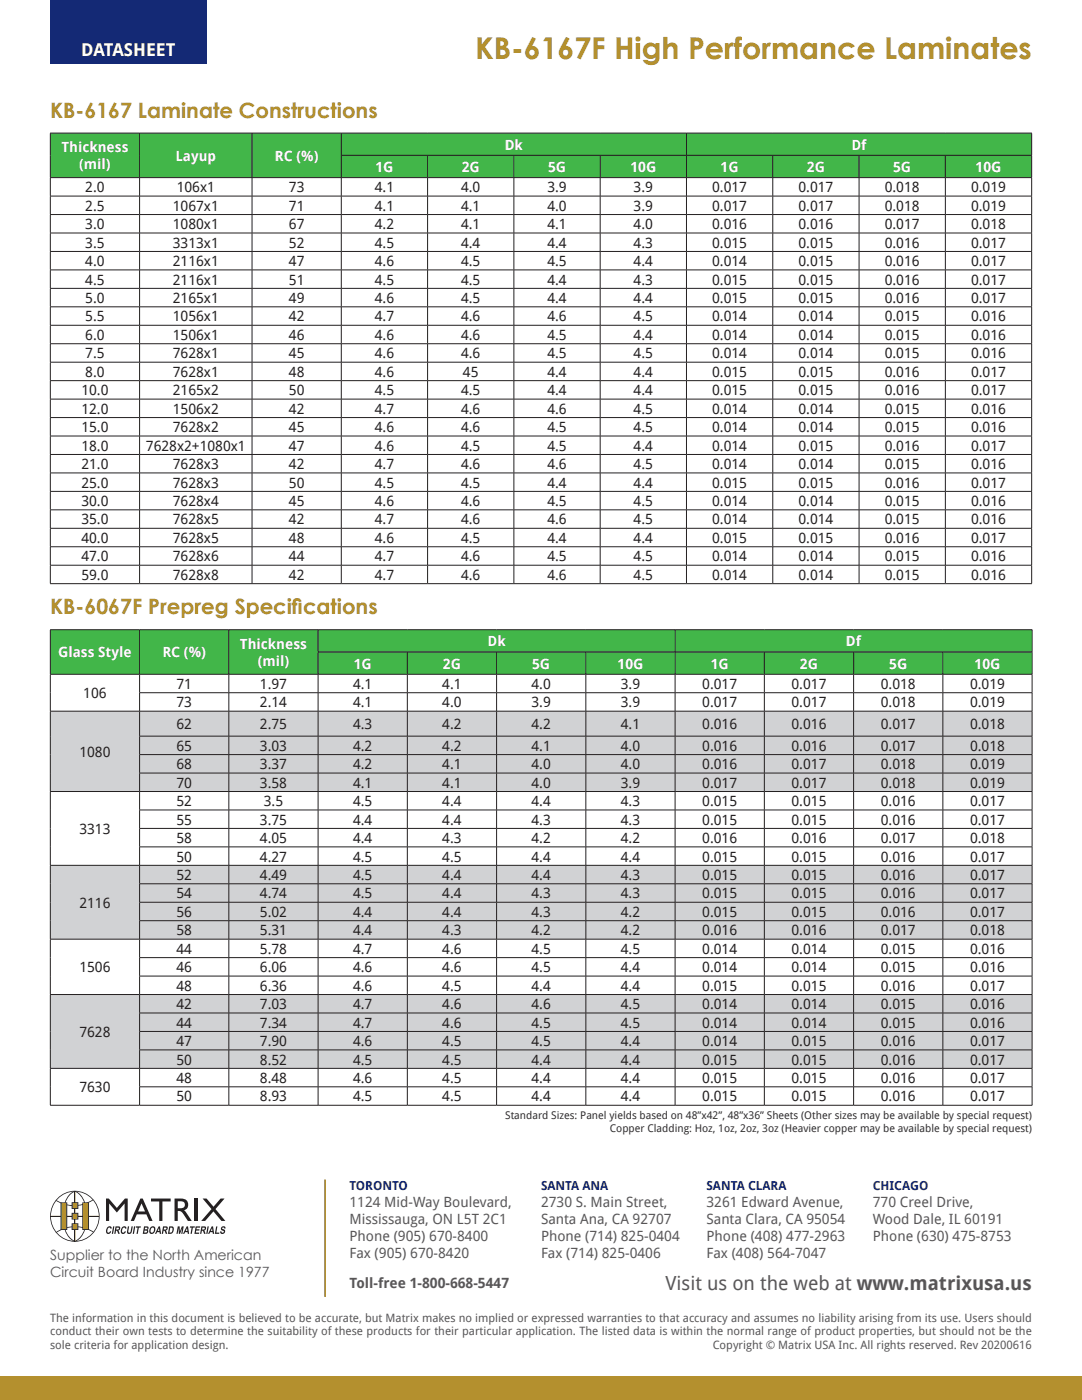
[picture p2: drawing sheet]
<svg xmlns="http://www.w3.org/2000/svg" width="216mm" height="279mm" viewBox="0 0 216 279" stroke-linecap="round" stroke-linejoin="round" font-family="sans-serif">
<path d="M11.9 239a4.8 4.8 0 0 0 .2 7.6 4.8 4.8 0 0 0 7.3-2.2 4.8 4.8 0 0 0-1.6-5.6 4.8 4.8 0 0 0-5.9 .2zM11.8 238.8a5 5 0 0 1 7.5 1.5 5 5 0 0 1-2.6 7.2 5.1 5.1 0 0 1-6.1-2.3 5.1 5.1 0 0 1 1.2-6.4z" fill="#231f20"/>
<path d="M14.9 237.7v10M10.1 242.7h9.7" fill="none" stroke="#b18d2f" stroke-width=".2"/>
<path d="M14.9 237.7v10M10.1 242.7h9.7" fill="none" stroke="#231f20" stroke-width=".2"/>
<g fill="#231f20">
<path d="M11.2 239.5a6.7 6.7 0 0 0 7.4-.1v.1a6.8 6.8 0 0 1-7.5 .1z"/>
<path d="M11.1 245.9a6.9 6.9 0 0 1 7.6-.1l-.1 .1a6.7 6.7 0 0 0-7.4 .1z"/>
<path d="M13.7 238.5l1.2-.8v.1a4 4 0 0 0-2.1 3.5 7.6 7.6 0 0 0 1 5.5l1.2 .9-.1 .1a4.4 4.4 0 0 1-2.4-4.2 6.9 6.9 0 0 1 1.2-5.1z"/>
<path d="M15 237.7a4.4 4.4 0 0 1 2.3 4.1 6.5 6.5 0 0 1-1.6 5.6l-.7 .4v-.2a4.1 4.1 0 0 0 2.1-3.5 7.5 7.5 0 0 0-1-5.4l-1.2-.9z"/>
</g>
<path d="M12.2 240h1.1v5.4h-1.1z" fill="#b4902e"/>
<path d="M12.1 240v5.5h1.3v-5.5zM12.2 240.1h1.1v5.2h-1.1z" fill="#231f20"/>
<path d="M16.5 240h1.2v5.4h-1.2z" fill="#b4902e"/>
<path d="M16.4 240v5.5h1.4v-5.5zM16.6 240.1h1v5.2h-1z" fill="#231f20"/>
<path d="M14.4 240h1.2v1.2h-1.2z" fill="#b4902e"/>
<path d="M14.3 239.9v1.4h1.3v-1.4zM14.5 240.1h1v1h-1z" fill="#231f20"/>
<path d="M14.4 244.2h1.2v1.2h-1.2z" fill="#b4902e"/>
<path d="M14.3 244.1v1.4h1.3v-1.4zM14.5 244.3h1v1h-1z" fill="#231f20"/>
<path d="M14.4 242.1h1.2v1.2h-1.2z" fill="#b4902e"/>
<g fill="#231f20">
<path d="M21.2 239.2h.5l1.6 1.9 1.6-1.9h.6v4.5h-.6v-3.5l-1.6 1.8-1.5-1.8v3.5h-.6z"/>
<path d="M30.1 239.2h4v.6h-1.7v3.9h-.6v-3.9h-1.7z"/>
<path d="M38.8 239.2h.7v4.5h-.7z"/>
<path d="M40.4 239.2h.8l1.4 1.6 1.4-1.6h.8l-1.8 2.1 2 2.4h-.8l-1.6-1.9-1.7 1.9h-.7l2-2.4z"/>
<path d="M21.5 244.9l.6-.1 .2 .4h-.3l-.1-.2a.56 .56 0 0 0-.5 .4 .56 .56 0 0 0 .2 .6l.4-.3 .2 .1a.53 .53 0 0 1-.7 .5 .53 .53 0 0 1-.3-.8z"/>
<path d="M22.6 244.7h.2l-.2 1.5h-.3z"/>
<path d="M24.4 244.9l.6-.1 .2 .4h-.2l-.1-.2a.56 .56 0 0 0-.5 .4 .56 .56 0 0 0 .2 .6l.3-.3 .2 .1a.53 .53 0 0 1-.6 .5 .53 .53 0 0 1-.4-.8z"/>
<path d="M25.5 244.7h.3l-.2 1a.24 .24 0 0 0 .2 .3 .24 .24 0 0 0 .3-.2l.1-1.1h.3l-.1 .8a.52 .52 0 0 1-.4 .7 .52 .52 0 0 1-.7-.5z"/>
<path d="M26.7 244.7h.3l-.3 1.5h-.2z"/>
<path d="M27.1 244.7h1v.3h-.4l-.2 1.2h-.3l.3-1.2h-.4z"/>
<path d="M35.5 244.7h.3l.1 1.1 .4-1.1h.4l-.3 1.5h-.2l.2-1.1-.5 1.1h-.2l-.1-1.1-.2 1.1h-.2z"/>
<path d="M37.9 244.7h1l-.1 .3h-.3l-.2 1.2h-.3l.2-1.2h-.3z"/>
<path d="M39.1 244.7h.9l-.1 .3h-.6l-.1 .3h.6v.3h-.6l-.1 .4h.7l-.1 .2h-.9z"/>
<path d="M41.4 244.7h.3l-.3 1.5h-.2z"/>
<path d="M43.1 244.8h.3l-.2 1.2h.6l-.1 .2h-.8z"/>
<path d="M44.3 244.8l.3-.1a.35 .35 0 0 1 .4 .5h-.3a.18 .18 0 0 0-.2-.2 .18 .18 0 0 0-.1 .3 .49 .49 0 0 1 .5 .5 .49 .49 0 0 1-.5 .5 .49 .49 0 0 1-.5-.5l.3-.1v.2a.23 .23 0 0 0 .3 .1 .23 .23 0 0 0 .1-.3 .46 .46 0 0 1-.5-.3 .46 .46 0 0 1 .2-.6z"/>
<path d="M14.3 242v1.4h1.3v-1.4zM14.5 242.2h1v1h-1z"/>
<path d="M28.2 240.2l-.6 1.6h1.3zM28 239.2h.5l1.9 4.5h-.6l-.6-1.3h-1.9l-.6 1.3h-.6z"/>
<path d="M35.5 239.7v1.4h.5a.72 .72 0 0 0 .9-.7 .72 .72 0 0 0-.9-.7zM34.8 239.2a3.8 3.8 0 0 1 2.2 .2 1.19 1.19 0 0 1 .5 1.1 1.19 1.19 0 0 1-.8 1l1.6 2.2h-.8l-1.2-1.7-.6-.3h-.2v2h-.7z"/>
<path d="M23.3 245l-.1 .4a.33 .33 0 0 0 .4 0 .33 .33 0 0 0 .1-.3zM23.1 244.7h.5a.42 .42 0 0 1 .4 .5 .42 .42 0 0 1-.4 .4l.3 .6h-.3l-.2-.5-.2-.1-.2 .6h-.2z"/>
<path d="M28.8 245.6v.4l.5-.1v-.3zM28.9 245v.3a.29 .29 0 0 0 .4 .1 .29 .29 0 0 0 .1-.4zM28.7 244.7h.5a.36 .36 0 0 1 .5 .3 .36 .36 0 0 1-.3 .4 .48 .48 0 0 1 .1 .7 .48 .48 0 0 1-.6 .1h-.4z"/>
<path d="M30.2 245.1l-.1 .8a.49 .49 0 0 0 .6-.3 .49 .49 0 0 0-.2-.6zM30.1 244.9a.59 .59 0 0 1 .8 0 .59 .59 0 0 1 0 .8 .62 .62 0 0 1-.9 .5 .62 .62 0 0 1-.1-1z"/>
<path d="M31.7 245.1l-.2 .6h.3zM31.7 244.7h.2l.2 1.5h-.2l-.1-.3h-.5l-.1 .3h-.3z"/>
<path d="M32.7 245v.4a.33 .33 0 0 0 .3 0 .33 .33 0 0 0 .2-.3zM32.5 244.7h.6a.42 .42 0 0 1 .4 .5 .42 .42 0 0 1-.4 .4l.3 .6h-.3l-.2-.5-.2-.1-.2 .6h-.2z"/>
<path d="M34 245l-.2 1a.55 .55 0 0 0 .6-.3 .55 .55 0 0 0-.2-.7zM33.8 244.8h.4a.75 .75 0 0 1 .5 .6 .75 .75 0 0 1-.4 .7l-.8 .1z"/>
<path d="M37.3 245.1l-.2 .6h.3zM37.3 244.7h.2l.2 1.5h-.2l-.1-.3h-.5l-.1 .3h-.3z"/>
<path d="M40.4 245l-.1 .4a.33 .33 0 0 0 .4 0 .33 .33 0 0 0 .1-.3zM40.2 244.7h.5a.42 .42 0 0 1 .4 .5 .42 .42 0 0 1-.4 .4l.3 .6h-.3l-.2-.5-.2-.1-.1 .6h-.3z"/>
<path d="M42.3 245.1l-.2 .6h.3zM42.2 244.7h.3l.2 1.5h-.2l-.1-.3h-.5l-.1 .3h-.3z"/>
</g>
<path d="M64.9 235.4v23.4" fill="none" stroke="#b4902e" stroke-width=".35"/>
<path d="M-.1 274.7h216v4.7h-216z" fill="#b4902e"/>
<path d="M10 0h31.2v12.7h-31.2z" fill="#142975"/>
<path d="M10 26.6h17.9v8.8h-17.9zM27.9 26.6h22.4v8.8h-22.4zM50.3 26.6h17.8v8.8h-17.8zM68.1 26.6h68.9v4.4h-68.9zM137 26.6h68.9v4.4h-68.9zM68.1 31h17.2v4.4h-17.2zM85.3 31h17.2v4.4h-17.2zM102.5 31h17.3v4.4h-17.3zM119.8 31h17.2v4.4h-17.2zM137 31h17.2v4.4h-17.2zM154.2 31h17.2v4.4h-17.2zM171.4 31h17.2v4.4h-17.2zM188.6 31h17.3v4.4h-17.3z" fill="#42b649"/>
<g fill="none" stroke="#231f20" stroke-width=".2">
<path d="M10 26.6h195.9M10 35.4h195.9M10 39.1h195.9M10 26.6v8.8M10 35.5v3.6M10 39.2v3.6M27.9 26.6v8.8M27.9 35.5v3.6M27.9 39.2v3.6M50.3 26.6v8.8M50.3 35.5v3.6M50.3 39.2v3.6"/>
<path d="M68.1 31h137.8M68.1 26.6v4.4M68.1 31v4.4M68.1 35.5v3.6M68.1 39.2v3.6M85.3 31v4.4M85.3 35.5v3.6M85.3 39.2v3.6M102.5 31v4.4M102.5 35.5v3.6M102.5 39.2v3.6M119.8 31v4.4"/>
<path d="M119.8 35.5v3.6M119.8 39.2v3.6M137 26.6v4.4M137 31v4.4M137 35.5v3.6M137 39.2v3.6M154.2 31v4.4M154.2 35.5v3.6M154.2 39.2v3.6M171.4 31v4.4M171.4 35.5v3.6M171.4 39.2v3.6"/>
<path d="M188.6 31v4.4M188.6 35.5v3.6M188.6 39.2v3.6M205.9 26.6v4.4M205.9 31v4.4M205.9 35.5v3.6M205.9 39.2v3.6M10 42.8h195.9M10 46.5h195.9M10 50.2h195.9M10 53.9h195.9M10 57.5h195.9"/>
<path d="M10 42.9v3.6M10 46.5v3.6M10 50.2v3.6M10 53.9v3.6M10 57.6v3.6M27.9 42.9v3.6M27.9 46.5v3.6M27.9 50.2v3.6M27.9 53.9v3.6M27.9 57.6v3.6M50.3 42.9v3.6M50.3 46.5v3.6"/>
<path d="M50.3 50.2v3.6M50.3 53.9v3.6M50.3 57.6v3.6M68.1 42.9v3.6M68.1 46.5v3.6M68.1 50.2v3.6M68.1 53.9v3.6M68.1 57.6v3.6M85.3 42.9v3.6M85.3 46.5v3.6M85.3 50.2v3.6M85.3 53.9v3.6"/>
<path d="M85.3 57.6v3.6M102.5 42.9v3.6M102.5 46.5v3.6M102.5 50.2v3.6M102.5 53.9v3.6M102.5 57.6v3.6M119.8 42.9v3.6M119.8 46.5v3.6M119.8 50.2v3.6M119.8 53.9v3.6M119.8 57.6v3.6M137 42.9v3.6"/>
<path d="M137 46.5v3.6M137 50.2v3.6M137 53.9v3.6M137 57.6v3.6M154.2 42.9v3.6M154.2 46.5v3.6M154.2 50.2v3.6M154.2 53.9v3.6M154.2 57.6v3.6M171.4 42.9v3.6M171.4 46.5v3.6M171.4 50.2v3.6"/>
<path d="M171.4 53.9v3.6M171.4 57.6v3.6M188.6 42.9v3.6M188.6 46.5v3.6M188.6 50.2v3.6M188.6 53.9v3.6M188.6 57.6v3.6M205.9 42.9v3.6M205.9 46.5v3.6M205.9 50.2v3.6M205.9 53.9v3.6M205.9 57.6v3.6"/>
<path d="M10 61.2h195.9M10 64.9h195.9M10 68.6h195.9M10 72.3h195.9M10 76h195.9M10 79.7h195.9M10 61.3v3.6M10 65v3.6M10 68.6v3.6M10 72.3v3.6M10 76v3.6M10 79.7v3.6"/>
<path d="M27.9 61.3v3.6M27.9 65v3.6M27.9 68.6v3.6M27.9 72.3v3.6M27.9 76v3.6M27.9 79.7v3.6M50.3 61.3v3.6M50.3 65v3.6M50.3 68.6v3.6M50.3 72.3v3.6M50.3 76v3.6M50.3 79.7v3.6"/>
<path d="M68.1 61.3v3.6M68.1 65v3.6M68.1 68.6v3.6M68.1 72.3v3.6M68.1 76v3.6M68.1 79.7v3.6M85.3 61.3v3.6M85.3 65v3.6M85.3 68.6v3.6M85.3 72.3v3.6M85.3 76v3.6M85.3 79.7v3.6"/>
<path d="M102.5 61.3v3.6M102.5 65v3.6M102.5 68.6v3.6M102.5 72.3v3.6M102.5 76v3.6M102.5 79.7v3.6M119.8 61.3v3.6M119.8 65v3.6M119.8 68.6v3.6M119.8 72.3v3.6M119.8 76v3.6M119.8 79.7v3.6"/>
<path d="M137 61.3v3.6M137 65v3.6M137 68.6v3.6M137 72.3v3.6M137 76v3.6M137 79.7v3.6M154.2 61.3v3.6M154.2 65v3.6M154.2 68.6v3.6M154.2 72.3v3.6M154.2 76v3.6M154.2 79.7v3.6"/>
<path d="M171.4 61.3v3.6M171.4 65v3.6M171.4 68.6v3.6M171.4 72.3v3.6M171.4 76v3.6M171.4 79.7v3.6M188.6 61.3v3.6M188.6 65v3.6M188.6 68.6v3.6M188.6 72.3v3.6M188.6 76v3.6M188.6 79.7v3.6"/>
<path d="M205.9 61.3v3.6M205.9 65v3.6M205.9 68.6v3.6M205.9 72.3v3.6M205.9 76v3.6M205.9 79.7v3.6M10 83.3h195.9M10 87h195.9M10 90.7h195.9M10 94.4h195.9M10 98.1h195.9M10 83.4v3.6"/>
<path d="M10 87.1v3.6M10 90.7v3.6M10 94.4v3.6M10 98.1v3.6M27.9 83.4v3.6M27.9 87.1v3.6M27.9 90.7v3.6M27.9 94.4v3.6M27.9 98.1v3.6M50.3 83.4v3.6M50.3 87.1v3.6M50.3 90.7v3.6"/>
<path d="M50.3 94.4v3.6M50.3 98.1v3.6M68.1 83.4v3.6M68.1 87.1v3.6M68.1 90.7v3.6M68.1 94.4v3.6M68.1 98.1v3.6M85.3 83.4v3.6M85.3 87.1v3.6M85.3 90.7v3.6M85.3 94.4v3.6M85.3 98.1v3.6"/>
<path d="M102.5 83.4v3.6M102.5 87.1v3.6M102.5 90.7v3.6M102.5 94.4v3.6M102.5 98.1v3.6M119.8 83.4v3.6M119.8 87.1v3.6M119.8 90.7v3.6M119.8 94.4v3.6M119.8 98.1v3.6M137 83.4v3.6M137 87.1v3.6"/>
<path d="M137 90.7v3.6M137 94.4v3.6M137 98.1v3.6M154.2 83.4v3.6M154.2 87.1v3.6M154.2 90.7v3.6M154.2 94.4v3.6M154.2 98.1v3.6M171.4 83.4v3.6M171.4 87.1v3.6M171.4 90.7v3.6M171.4 94.4v3.6"/>
<path d="M171.4 98.1v3.6M188.6 83.4v3.6M188.6 87.1v3.6M188.6 90.7v3.6M188.6 94.4v3.6M188.6 98.1v3.6M205.9 83.4v3.6M205.9 87.1v3.6M205.9 90.7v3.6M205.9 94.4v3.6M205.9 98.1v3.6M10 101.8h195.9"/>
<path d="M10 105.4h195.9M10 109.1h195.9M10 112.8h195.9M10 116.5h195.9M10 101.8v3.6M10 105.5v3.6M10 109.2v3.6M10 112.8v3.6M27.9 101.8v3.6M27.9 105.5v3.6M27.9 109.2v3.6M27.9 112.8v3.6"/>
<path d="M50.3 101.8v3.6M50.3 105.5v3.6M50.3 109.2v3.6M50.3 112.8v3.6M68.1 101.8v3.6M68.1 105.5v3.6M68.1 109.2v3.6M68.1 112.8v3.6M85.3 101.8v3.6M85.3 105.5v3.6M85.3 109.2v3.6M85.3 112.8v3.6"/>
<path d="M102.5 101.8v3.6M102.5 105.5v3.6M102.5 109.2v3.6M102.5 112.8v3.6M119.8 101.8v3.6M119.8 105.5v3.6M119.8 109.2v3.6M119.8 112.8v3.6M137 101.8v3.6M137 105.5v3.6M137 109.2v3.6M137 112.8v3.6"/>
<path d="M154.2 101.8v3.6M154.2 105.5v3.6M154.2 109.2v3.6M154.2 112.8v3.6M171.4 101.8v3.6M171.4 105.5v3.6M171.4 109.2v3.6M171.4 112.8v3.6M188.6 101.8v3.6M188.6 105.5v3.6M188.6 109.2v3.6M188.6 112.8v3.6"/>
<path d="M205.9 101.8v3.6M205.9 105.5v3.6M205.9 109.2v3.6M205.9 112.8v3.6"/>
</g>
<path d="M10 125.7h17.9v8.9h-17.9zM27.9 125.7h17.8v8.9h-17.8zM45.7 125.7h17.8v8.9h-17.8zM63.5 125.7h71.2v4.4h-71.2zM134.7 125.7h71.2v4.4h-71.2zM63.5 130.1h17.8v4.5h-17.8zM81.3 130.1h17.8v4.5h-17.8zM99.1 130.1h17.8v4.5h-17.8zM116.9 130.1h17.8v4.5h-17.8zM134.7 130.1h17.8v4.5h-17.8zM152.5 130.1h17.8v4.5h-17.8zM170.3 130.1h17.8v4.5h-17.8zM188.1 130.1h17.8v4.5h-17.8z" fill="#42b649"/>
<path d="M10 141.9h17.9v16.1h-17.9zM27.9 141.9h17.8v5h-17.8zM45.7 141.9h17.8v5h-17.8zM63.5 141.9h17.8v5h-17.8zM81.3 141.9h17.8v5h-17.8zM99.1 141.9h17.8v5h-17.8zM116.9 141.9h17.8v5h-17.8zM134.7 141.9h17.8v5h-17.8zM152.5 141.9h17.8v5h-17.8zM170.3 141.9h17.8v5h-17.8zM188.1 141.9h17.8v5h-17.8zM27.9 146.9h17.8v3.7h-17.8zM45.7 146.9h17.8v3.7h-17.8zM63.5 146.9h17.8v3.7h-17.8zM81.3 146.9h17.8v3.7h-17.8zM99.1 146.9h17.8v3.7h-17.8zM116.9 146.9h17.8v3.7h-17.8zM134.7 146.9h17.8v3.7h-17.8zM152.5 146.9h17.8v3.7h-17.8zM170.3 146.9h17.8v3.7h-17.8zM188.1 146.9h17.8v3.7h-17.8zM27.9 150.6h17.8v3.7h-17.8zM45.7 150.6h17.8v3.7h-17.8zM63.5 150.6h17.8v3.7h-17.8zM81.3 150.6h17.8v3.7h-17.8zM99.1 150.6h17.8v3.7h-17.8zM116.9 150.6h17.8v3.7h-17.8zM134.7 150.6h17.8v3.7h-17.8zM152.5 150.6h17.8v3.7h-17.8zM170.3 150.6h17.8v3.7h-17.8zM188.1 150.6h17.8v3.7h-17.8zM27.9 154.3h17.8v3.7h-17.8zM45.7 154.3h17.8v3.7h-17.8zM63.5 154.3h17.8v3.7h-17.8zM81.3 154.3h17.8v3.7h-17.8zM99.1 154.3h17.8v3.7h-17.8zM116.9 154.3h17.8v3.7h-17.8zM134.7 154.3h17.8v3.7h-17.8zM152.5 154.3h17.8v3.7h-17.8zM170.3 154.3h17.8v3.7h-17.8zM188.1 154.3h17.8v3.7h-17.8zM10 172.7h17.9v14.7h-17.9zM27.9 172.7h17.8v3.7h-17.8zM45.7 172.7h17.8v3.7h-17.8zM63.5 172.7h17.8v3.7h-17.8zM81.3 172.7h17.8v3.7h-17.8zM99.1 172.7h17.8v3.7h-17.8zM116.9 172.7h17.8v3.7h-17.8zM134.7 172.7h17.8v3.7h-17.8zM152.5 172.7h17.8v3.7h-17.8zM170.3 172.7h17.8v3.7h-17.8zM188.1 172.7h17.8v3.7h-17.8zM27.9 176.4h17.8v3.7h-17.8zM45.7 176.4h17.8v3.7h-17.8zM63.5 176.4h17.8v3.7h-17.8zM81.3 176.4h17.8v3.7h-17.8zM99.1 176.4h17.8v3.7h-17.8zM116.9 176.4h17.8v3.7h-17.8zM134.7 176.4h17.8v3.7h-17.8zM152.5 176.4h17.8v3.7h-17.8zM170.3 176.4h17.8v3.7h-17.8zM188.1 176.4h17.8v3.7h-17.8zM27.9 180.1h17.8v3.6h-17.8zM45.7 180.1h17.8v3.6h-17.8zM63.5 180.1h17.8v3.6h-17.8zM81.3 180.1h17.8v3.6h-17.8zM99.1 180.1h17.8v3.6h-17.8zM116.9 180.1h17.8v3.6h-17.8zM134.7 180.1h17.8v3.6h-17.8zM152.5 180.1h17.8v3.6h-17.8zM170.3 180.1h17.8v3.6h-17.8zM188.1 180.1h17.8v3.6h-17.8zM27.9 183.7h17.8v3.7h-17.8zM45.7 183.7h17.8v3.7h-17.8zM63.5 183.7h17.8v3.7h-17.8zM81.3 183.7h17.8v3.7h-17.8zM99.1 183.7h17.8v3.7h-17.8zM116.9 183.7h17.8v3.7h-17.8zM134.7 183.7h17.8v3.7h-17.8zM152.5 183.7h17.8v3.7h-17.8zM170.3 183.7h17.8v3.7h-17.8zM188.1 183.7h17.8v3.7h-17.8zM10 198.5h17.9v14.7h-17.9zM27.9 198.5h17.8v3.7h-17.8zM45.7 198.5h17.8v3.7h-17.8zM63.5 198.5h17.8v3.7h-17.8zM81.3 198.5h17.8v3.7h-17.8zM99.1 198.5h17.8v3.7h-17.8zM116.9 198.5h17.8v3.7h-17.8zM134.7 198.5h17.8v3.7h-17.8zM152.5 198.5h17.8v3.7h-17.8zM170.3 198.5h17.8v3.7h-17.8zM188.1 198.5h17.8v3.7h-17.8zM27.9 202.2h17.8v3.6h-17.8zM45.7 202.2h17.8v3.6h-17.8zM63.5 202.2h17.8v3.6h-17.8zM81.3 202.2h17.8v3.6h-17.8zM99.1 202.2h17.8v3.6h-17.8zM116.9 202.2h17.8v3.6h-17.8zM134.7 202.2h17.8v3.6h-17.8zM152.5 202.2h17.8v3.6h-17.8zM170.3 202.2h17.8v3.6h-17.8zM188.1 202.2h17.8v3.6h-17.8zM27.9 205.8h17.8v3.7h-17.8zM45.7 205.8h17.8v3.7h-17.8zM63.5 205.8h17.8v3.7h-17.8zM81.3 205.8h17.8v3.7h-17.8zM99.1 205.8h17.8v3.7h-17.8zM116.9 205.8h17.8v3.7h-17.8zM134.7 205.8h17.8v3.7h-17.8zM152.5 205.8h17.8v3.7h-17.8zM170.3 205.8h17.8v3.7h-17.8zM188.1 205.8h17.8v3.7h-17.8zM27.9 209.5h17.8v3.7h-17.8zM45.7 209.5h17.8v3.7h-17.8zM63.5 209.5h17.8v3.7h-17.8zM81.3 209.5h17.8v3.7h-17.8zM99.1 209.5h17.8v3.7h-17.8zM116.9 209.5h17.8v3.7h-17.8zM134.7 209.5h17.8v3.7h-17.8zM152.5 209.5h17.8v3.7h-17.8zM170.3 209.5h17.8v3.7h-17.8zM188.1 209.5h17.8v3.7h-17.8z" fill="#d1d2d4"/>
<g fill="none" stroke="#231f20" stroke-width=".2">
<path d="M10 125.7h196M10 134.6h196M10 125.7v8.8M10 134.6v7.3M27.8 138.2h178.2M27.9 125.7v8.8M27.9 134.6v3.6M27.9 138.3v3.6M45.7 125.7v8.8M45.7 134.6v3.6M45.7 138.3v3.6M63.4 130.1h142.6"/>
<path d="M63.5 125.7v4.4M63.5 130.2v4.3M63.5 134.6v3.6M63.5 138.3v3.6M81.3 130.2v4.3M81.3 134.6v3.6M81.3 138.3v3.6M99.1 130.2v4.3M99.1 134.6v3.6M99.1 138.3v3.6M116.9 130.2v4.3M116.9 134.6v3.6"/>
<path d="M116.9 138.3v3.6M134.7 125.7v4.4M134.7 130.2v4.3M134.7 134.6v3.6M134.7 138.3v3.6M152.5 130.2v4.3M152.5 134.6v3.6M152.5 138.3v3.6M170.3 130.2v4.3M170.3 134.6v3.6M170.3 138.3v3.6M188.1 130.2v4.3"/>
<path d="M188.1 134.6v3.6M188.1 138.3v3.6M205.9 125.7v4.4M205.9 130.2v4.3M205.9 134.6v3.6M205.9 138.3v3.6M10 141.9h196M10 158h196M10 142v15.9M10 158v14.7M27.8 146.9h178.2M27.8 150.6h178.2"/>
<path d="M27.8 154.3h178.2M27.9 142v4.9M27.9 147v3.6M27.9 150.6v3.6M27.9 154.3v3.6M27.9 158v3.6M45.7 142v4.9M45.7 147v3.6M45.7 150.6v3.6M45.7 154.3v3.6M45.7 158v3.6M63.5 142v4.9"/>
<path d="M63.5 147v3.6M63.5 150.6v3.6M63.5 154.3v3.6M63.5 158v3.6M81.3 142v4.9M81.3 147v3.6M81.3 150.6v3.6M81.3 154.3v3.6M81.3 158v3.6M99.1 142v4.9M99.1 147v3.6M99.1 150.6v3.6"/>
<path d="M99.1 154.3v3.6M99.1 158v3.6M116.9 142v4.9M116.9 147v3.6M116.9 150.6v3.6M116.9 154.3v3.6M116.9 158v3.6M134.7 142v4.9M134.7 147v3.6M134.7 150.6v3.6M134.7 154.3v3.6M134.7 158v3.6"/>
<path d="M152.5 142v4.9M152.5 147v3.6M152.5 150.6v3.6M152.5 154.3v3.6M152.5 158v3.6M170.3 142v4.9M170.3 147v3.6M170.3 150.6v3.6M170.3 154.3v3.6M170.3 158v3.6M188.1 142v4.9M188.1 147v3.6"/>
<path d="M188.1 150.6v3.6M188.1 154.3v3.6M188.1 158v3.6M205.9 142v4.9M205.9 147v3.6M205.9 150.6v3.6M205.9 154.3v3.6M205.9 158v3.6M10 172.7h196M10 172.7v14.7M27.8 161.6h178.2M27.8 165.3h178.2"/>
<path d="M27.8 169h178.2M27.8 176.4h178.2M27.9 161.7v3.6M27.9 165.4v3.6M27.9 169.1v3.6M27.9 172.7v3.6M27.9 176.4v3.6M45.7 161.7v3.6M45.7 165.4v3.6M45.7 169.1v3.6M45.7 172.7v3.6M45.7 176.4v3.6"/>
<path d="M63.5 161.7v3.6M63.5 165.4v3.6M63.5 169.1v3.6M63.5 172.7v3.6M63.5 176.4v3.6M81.3 161.7v3.6M81.3 165.4v3.6M81.3 169.1v3.6M81.3 172.7v3.6M81.3 176.4v3.6M99.1 161.7v3.6M99.1 165.4v3.6"/>
<path d="M99.1 169.1v3.6M99.1 172.7v3.6M99.1 176.4v3.6M116.9 161.7v3.6M116.9 165.4v3.6M116.9 169.1v3.6M116.9 172.7v3.6M116.9 176.4v3.6M134.7 161.7v3.6M134.7 165.4v3.6M134.7 169.1v3.6M134.7 172.7v3.6"/>
<path d="M134.7 176.4v3.6M152.5 161.7v3.6M152.5 165.4v3.6M152.5 169.1v3.6M152.5 172.7v3.6M152.5 176.4v3.6M170.3 161.7v3.6M170.3 165.4v3.6M170.3 169.1v3.6M170.3 172.7v3.6M170.3 176.4v3.6M188.1 161.7v3.6"/>
<path d="M188.1 165.4v3.6M188.1 169.1v3.6M188.1 172.7v3.6M188.1 176.4v3.6M205.9 161.7v3.6M205.9 165.4v3.6M205.9 169.1v3.6M205.9 172.7v3.6M205.9 176.4v3.6M10 187.4h196M10 198.5h196M10 187.5v10.9"/>
<path d="M10 198.5v14.7M27.8 180.1h178.2M27.8 183.7h178.2M27.8 191.1h178.2M27.8 194.8h178.2M27.9 180.1v3.6M27.9 183.8v3.6M27.9 187.5v3.6M27.9 191.2v3.6M27.9 194.8v3.6M27.9 198.5v3.6M45.7 180.1v3.6"/>
<path d="M45.7 183.8v3.6M45.7 187.5v3.6M45.7 191.2v3.6M45.7 194.8v3.6M45.7 198.5v3.6M63.5 180.1v3.6M63.5 183.8v3.6M63.5 187.5v3.6M63.5 191.2v3.6M63.5 194.8v3.6M63.5 198.5v3.6M81.3 180.1v3.6"/>
<path d="M81.3 183.8v3.6M81.3 187.5v3.6M81.3 191.2v3.6M81.3 194.8v3.6M81.3 198.5v3.6M99.1 180.1v3.6M99.1 183.8v3.6M99.1 187.5v3.6M99.1 191.2v3.6M99.1 194.8v3.6M99.1 198.5v3.6M116.9 180.1v3.6"/>
<path d="M116.9 183.8v3.6M116.9 187.5v3.6M116.9 191.2v3.6M116.9 194.8v3.6M116.9 198.5v3.6M134.7 180.1v3.6M134.7 183.8v3.6M134.7 187.5v3.6M134.7 191.2v3.6M134.7 194.8v3.6M134.7 198.5v3.6M152.5 180.1v3.6"/>
<path d="M152.5 183.8v3.6M152.5 187.5v3.6M152.5 191.2v3.6M152.5 194.8v3.6M152.5 198.5v3.6M170.3 180.1v3.6M170.3 183.8v3.6M170.3 187.5v3.6M170.3 191.2v3.6M170.3 194.8v3.6M170.3 198.5v3.6M188.1 180.1v3.6"/>
<path d="M188.1 183.8v3.6M188.1 187.5v3.6M188.1 191.2v3.6M188.1 194.8v3.6M188.1 198.5v3.6M205.9 180.1v3.6M205.9 183.8v3.6M205.9 187.5v3.6M205.9 191.2v3.6M205.9 194.8v3.6M205.9 198.5v3.6M10 213.2h196"/>
<path d="M10 213.3v7.2M27.8 202.2h178.2M27.8 205.8h178.2M27.8 209.5h178.2M27.8 216.9h178.2M27.9 202.2v3.6M27.9 205.9v3.6M27.9 209.6v3.6M27.9 213.3v3.6M27.9 216.9v3.6M45.7 202.2v3.6M45.7 205.9v3.6"/>
<path d="M45.7 209.6v3.6M45.7 213.3v3.6M45.7 216.9v3.6M63.5 202.2v3.6M63.5 205.9v3.6M63.5 209.6v3.6M63.5 213.3v3.6M63.5 216.9v3.6M81.3 202.2v3.6M81.3 205.9v3.6M81.3 209.6v3.6M81.3 213.3v3.6"/>
<path d="M81.3 216.9v3.6M99.1 202.2v3.6M99.1 205.9v3.6M99.1 209.6v3.6M99.1 213.3v3.6M99.1 216.9v3.6M116.9 202.2v3.6M116.9 205.9v3.6M116.9 209.6v3.6M116.9 213.3v3.6M116.9 216.9v3.6M134.7 202.2v3.6"/>
<path d="M134.7 205.9v3.6M134.7 209.6v3.6M134.7 213.3v3.6M134.7 216.9v3.6M152.5 202.2v3.6M152.5 205.9v3.6M152.5 209.6v3.6M152.5 213.3v3.6M152.5 216.9v3.6M170.3 202.2v3.6M170.3 205.9v3.6M170.3 209.6v3.6"/>
<path d="M170.3 213.3v3.6M170.3 216.9v3.6M188.1 202.2v3.6M188.1 205.9v3.6M188.1 209.6v3.6M188.1 213.3v3.6M188.1 216.9v3.6M205.9 202.2v3.6M205.9 205.9v3.6M205.9 209.6v3.6M205.9 213.3v3.6M205.9 216.9v3.6"/>
<path d="M10 220.6h196"/>
</g>
<text font-size="6" fill="#b4902e" x="94.8" y="11.7">KB-6167F High Performance Laminates</text>
<g font-size="4.2" fill="#b4902e">
<text x="10" y="23.5">KB-6167 Laminate Constructions</text>
<text x="10" y="122.6">KB-6067F Prepreg Specif</text>
<text x="58.3" y="122.6">ications</text>
</g>
<text font-size="3.9" fill="#57585a" x="132.8" y="257.4">Visit us on the web at www.matrixusa.us</text>
<text font-size="3.5" fill="#fff" x="16.2" y="11.1">DATASHEET</text>
<g font-size="2.8" fill="#fff">
<text x="100.7" y="29.9">Dk</text>
<text x="169.9" y="29.9">Df</text>
<text x="12.3" y="30.4">Thickness</text>
<text x="15.8" y="33.8">(mil)</text>
<text x="35" y="32.1">Layup</text>
<text x="54.8" y="32.1">RC (%)</text>
<text x="74.9" y="34.3">1G</text>
<text x="92.1" y="34.3">2G</text>
<text x="109.4" y="34.3">5G</text>
<text x="125.8" y="34.3">10G</text>
<text x="143.8" y="34.3">1G</text>
<text x="161" y="34.3">2G</text>
<text x="178.2" y="34.3">5G</text>
<text x="194.7" y="34.3">10G</text>
<text x="11.6" y="131.2">Glass Style</text>
<text x="32.4" y="131.2">RC (%)</text>
<text x="47.9" y="129.5">Thickness</text>
<text x="97.3" y="129">Dk</text>
<text x="168.8" y="129">Df</text>
<text x="51.4" y="132.9">(mil)</text>
<text x="70.6" y="133.4">1G</text>
<text x="88.4" y="133.4">2G</text>
<text x="106.2" y="133.4">5G</text>
<text x="123.2" y="133.4">10G</text>
<text x="141.8" y="133.4">1G</text>
<text x="159.6" y="133.4">2G</text>
<text x="177.4" y="133.4">5G</text>
<text x="194.5" y="133.4">10G</text>
</g>
<g font-size="2.8" fill="#231f20">
<text x="17" y="38.4">2.0</text>
<text x="35.3" y="38.4">106x1</text>
<text x="57.6" y="38.4">73</text>
<text x="74.8" y="38.4">4.1</text>
<text x="92" y="38.4">4.0</text>
<text x="109.2" y="38.4">3.9</text>
<text x="126.4" y="38.4">3.9</text>
<text x="142.1" y="38.4">0.017</text>
<text x="159.3" y="38.4">0.017</text>
<text x="176.5" y="38.4">0.018</text>
<text x="193.8" y="38.4">0.019</text>
<text x="17" y="42.1">2.5</text>
<text x="17" y="45.7">3.0</text>
<text x="34.5" y="42.1">1067x1</text>
<text x="34.5" y="45.7">1080x1</text>
<text x="57.6" y="42.1">71</text>
<text x="57.6" y="45.7">67</text>
<text x="74.8" y="42.1">4.1</text>
<text x="74.8" y="45.7">4.2</text>
<text x="92" y="42.1">4.1</text>
<text x="92" y="45.7">4.1</text>
<text x="109.2" y="42.1">4.0</text>
<text x="109.2" y="45.7">4.1</text>
<text x="126.4" y="42.1">3.9</text>
<text x="126.4" y="45.7">4.0</text>
<text x="142.1" y="42.1">0.017</text>
<text x="142.1" y="45.7">0.016</text>
<text x="159.3" y="42.1">0.017</text>
<text x="159.3" y="45.7">0.016</text>
<text x="176.5" y="42.1">0.018</text>
<text x="176.5" y="45.7">0.017</text>
<text x="193.8" y="42.1">0.019</text>
<text x="193.8" y="45.7">0.018</text>
<text x="17" y="49.4">3.5</text>
<text x="17" y="53.1">4.0</text>
<text x="34.5" y="49.4">3313x1</text>
<text x="34.5" y="53.1">2116x1</text>
<text x="57.6" y="49.4">52</text>
<text x="57.6" y="53.1">47</text>
<text x="74.8" y="49.4">4.5</text>
<text x="74.8" y="53.1">4.6</text>
<text x="92" y="49.4">4.4</text>
<text x="92" y="53.1">4.5</text>
<text x="109.2" y="49.4">4.4</text>
<text x="109.2" y="53.1">4.5</text>
<text x="126.4" y="49.4">4.3</text>
<text x="126.4" y="53.1">4.4</text>
<text x="142.1" y="49.4">0.015</text>
<text x="142.1" y="53.1">0.014</text>
<text x="159.3" y="49.4">0.015</text>
<text x="159.3" y="53.1">0.015</text>
<text x="176.5" y="49.4">0.016</text>
<text x="176.5" y="53.1">0.016</text>
<text x="193.8" y="49.4">0.017</text>
<text x="193.8" y="53.1">0.017</text>
<text x="17" y="56.8">4.5</text>
<text x="34.5" y="56.8">2116x1</text>
<text x="57.6" y="56.8">51</text>
<text x="74.8" y="56.8">4.5</text>
<text x="92" y="56.8">4.5</text>
<text x="109.2" y="56.8">4.4</text>
<text x="126.4" y="56.8">4.3</text>
<text x="142.1" y="56.8">0.015</text>
<text x="159.3" y="56.8">0.015</text>
<text x="176.5" y="56.8">0.016</text>
<text x="193.8" y="56.8">0.017</text>
<text x="17" y="60.5">5.0</text>
<text x="17" y="64.2">5.5</text>
<text x="34.5" y="60.5">2165x1</text>
<text x="34.5" y="64.2">1056x1</text>
<text x="57.6" y="60.5">49</text>
<text x="57.6" y="64.2">42</text>
<text x="74.8" y="60.5">4.6</text>
<text x="74.8" y="64.2">4.7</text>
<text x="92" y="60.5">4.5</text>
<text x="92" y="64.2">4.6</text>
<text x="109.2" y="60.5">4.4</text>
<text x="109.2" y="64.2">4.6</text>
<text x="126.4" y="60.5">4.4</text>
<text x="126.4" y="64.2">4.5</text>
<text x="142.1" y="60.5">0.015</text>
<text x="142.1" y="64.2">0.014</text>
<text x="159.3" y="60.5">0.015</text>
<text x="159.3" y="64.2">0.014</text>
<text x="176.5" y="60.5">0.016</text>
<text x="176.5" y="64.2">0.015</text>
<text x="193.8" y="60.5">0.017</text>
<text x="193.8" y="64.2">0.016</text>
<text x="17" y="67.8">6.0</text>
<text x="17" y="71.5">7.5</text>
<text x="34.5" y="67.8">1506x1</text>
<text x="34.5" y="71.5">7628x1</text>
<text x="57.6" y="67.8">46</text>
<text x="57.6" y="71.5">45</text>
<text x="74.8" y="67.8">4.6</text>
<text x="74.8" y="71.5">4.6</text>
<text x="92" y="67.8">4.6</text>
<text x="92" y="71.5">4.6</text>
<text x="109.2" y="67.8">4.5</text>
<text x="109.2" y="71.5">4.5</text>
<text x="126.4" y="67.8">4.4</text>
<text x="126.4" y="71.5">4.5</text>
<text x="142.1" y="67.8">0.014</text>
<text x="142.1" y="71.5">0.014</text>
<text x="159.3" y="67.8">0.014</text>
<text x="159.3" y="71.5">0.014</text>
<text x="176.5" y="67.8">0.015</text>
<text x="176.5" y="71.5">0.015</text>
<text x="193.8" y="67.8">0.016</text>
<text x="193.8" y="71.5">0.016</text>
<text x="17" y="75.2">8.0</text>
<text x="34.5" y="75.2">7628x1</text>
<text x="57.6" y="75.2">48</text>
<text x="74.8" y="75.2">4.6</text>
<text x="92.4" y="75.2">45</text>
<text x="109.2" y="75.2">4.4</text>
<text x="126.4" y="75.2">4.4</text>
<text x="142.1" y="75.2">0.015</text>
<text x="159.3" y="75.2">0.015</text>
<text x="176.5" y="75.2">0.016</text>
<text x="193.8" y="75.2">0.017</text>
<text x="16.2" y="78.9">10.0</text>
<text x="16.2" y="82.6">12.0</text>
<text x="34.5" y="78.9">2165x2</text>
<text x="34.5" y="82.6">1506x2</text>
<text x="57.6" y="78.9">50</text>
<text x="57.6" y="82.6">42</text>
<text x="74.8" y="78.9">4.5</text>
<text x="74.8" y="82.6">4.7</text>
<text x="92" y="78.9">4.5</text>
<text x="92" y="82.6">4.6</text>
<text x="109.2" y="78.9">4.4</text>
<text x="109.2" y="82.6">4.6</text>
<text x="126.4" y="78.9">4.4</text>
<text x="126.4" y="82.6">4.5</text>
<text x="142.1" y="78.9">0.015</text>
<text x="142.1" y="82.6">0.014</text>
<text x="159.3" y="78.9">0.015</text>
<text x="159.3" y="82.6">0.014</text>
<text x="176.5" y="78.9">0.016</text>
<text x="176.5" y="82.6">0.015</text>
<text x="193.8" y="78.9">0.017</text>
<text x="193.8" y="82.6">0.016</text>
<text x="16.2" y="86.3">15.0</text>
<text x="16.2" y="89.9">18.0</text>
<text x="29.1" y="89.9">7628x2+1080x1</text>
<text x="34.5" y="86.3">7628x2</text>
<text x="57.6" y="86.3">45</text>
<text x="57.6" y="89.9">47</text>
<text x="74.8" y="86.3">4.6</text>
<text x="74.8" y="89.9">4.6</text>
<text x="92" y="86.3">4.6</text>
<text x="92" y="89.9">4.5</text>
<text x="109.2" y="86.3">4.5</text>
<text x="109.2" y="89.9">4.5</text>
<text x="126.4" y="86.3">4.5</text>
<text x="126.4" y="89.9">4.4</text>
<text x="142.1" y="86.3">0.014</text>
<text x="142.1" y="89.9">0.014</text>
<text x="159.3" y="86.3">0.014</text>
<text x="159.3" y="89.9">0.015</text>
<text x="176.5" y="86.3">0.015</text>
<text x="176.5" y="89.9">0.016</text>
<text x="193.8" y="86.3">0.016</text>
<text x="193.8" y="89.9">0.017</text>
<text x="16.2" y="93.6">21.0</text>
<text x="34.5" y="93.6">7628x3</text>
<text x="57.6" y="93.6">42</text>
<text x="74.8" y="93.6">4.7</text>
<text x="92" y="93.6">4.6</text>
<text x="109.2" y="93.6">4.6</text>
<text x="126.4" y="93.6">4.5</text>
<text x="142.1" y="93.6">0.014</text>
<text x="159.3" y="93.6">0.014</text>
<text x="176.5" y="93.6">0.015</text>
<text x="193.8" y="93.6">0.016</text>
<text x="16.2" y="97.3">25.0</text>
<text x="16.2" y="101">30.0</text>
<text x="34.5" y="97.3">7628x3</text>
<text x="34.5" y="101">7628x4</text>
<text x="57.6" y="97.3">50</text>
<text x="57.6" y="101">45</text>
<text x="74.8" y="97.3">4.5</text>
<text x="74.8" y="101">4.6</text>
<text x="92" y="97.3">4.5</text>
<text x="92" y="101">4.6</text>
<text x="109.2" y="97.3">4.4</text>
<text x="109.2" y="101">4.5</text>
<text x="126.4" y="97.3">4.4</text>
<text x="126.4" y="101">4.5</text>
<text x="142.1" y="97.3">0.015</text>
<text x="142.1" y="101">0.014</text>
<text x="159.3" y="97.3">0.015</text>
<text x="159.3" y="101">0.014</text>
<text x="176.5" y="97.3">0.016</text>
<text x="176.5" y="101">0.015</text>
<text x="193.8" y="97.3">0.017</text>
<text x="193.8" y="101">0.016</text>
<text x="16.2" y="104.7">35.0</text>
<text x="34.5" y="104.7">7628x5</text>
<text x="57.6" y="104.7">42</text>
<text x="74.8" y="104.7">4.7</text>
<text x="92" y="104.7">4.6</text>
<text x="109.2" y="104.7">4.6</text>
<text x="126.4" y="104.7">4.5</text>
<text x="142.1" y="104.7">0.014</text>
<text x="159.3" y="104.7">0.014</text>
<text x="176.5" y="104.7">0.015</text>
<text x="193.8" y="104.7">0.016</text>
<text x="16.2" y="108.4">40.0</text>
<text x="16.2" y="112">47.0</text>
<text x="34.5" y="108.4">7628x5</text>
<text x="34.5" y="112">7628x6</text>
<text x="57.6" y="108.4">48</text>
<text x="57.6" y="112">44</text>
<text x="74.8" y="108.4">4.6</text>
<text x="74.8" y="112">4.7</text>
<text x="92" y="108.4">4.5</text>
<text x="92" y="112">4.6</text>
<text x="109.2" y="108.4">4.4</text>
<text x="109.2" y="112">4.5</text>
<text x="126.4" y="108.4">4.4</text>
<text x="126.4" y="112">4.5</text>
<text x="142.1" y="108.4">0.015</text>
<text x="142.1" y="112">0.014</text>
<text x="159.3" y="108.4">0.015</text>
<text x="159.3" y="112">0.014</text>
<text x="176.5" y="108.4">0.016</text>
<text x="176.5" y="112">0.015</text>
<text x="193.8" y="108.4">0.017</text>
<text x="193.8" y="112">0.016</text>
<text x="16.2" y="115.7">59.0</text>
<text x="34.5" y="115.7">7628x8</text>
<text x="57.6" y="115.7">42</text>
<text x="74.8" y="115.7">4.7</text>
<text x="92" y="115.7">4.6</text>
<text x="109.2" y="115.7">4.6</text>
<text x="126.4" y="115.7">4.5</text>
<text x="142.1" y="115.7">0.014</text>
<text x="159.3" y="115.7">0.014</text>
<text x="176.5" y="115.7">0.015</text>
<text x="193.8" y="115.7">0.016</text>
<text x="35.2" y="137.5">71</text>
<text x="51.9" y="137.5">1.97</text>
<text x="70.4" y="137.5">4.1</text>
<text x="88.3" y="137.5">4.1</text>
<text x="106.1" y="137.5">4.0</text>
<text x="123.9" y="137.5">3.9</text>
<text x="140.1" y="137.5">0.017</text>
<text x="157.9" y="137.5">0.017</text>
<text x="175.7" y="137.5">0.018</text>
<text x="193.6" y="137.5">0.019</text>
<text x="16.6" y="139.3">106</text>
<text x="35.2" y="141.2">73</text>
<text x="51.9" y="141.2">2.14</text>
<text x="70.4" y="141.2">4.1</text>
<text x="88.3" y="141.2">4.0</text>
<text x="106.1" y="141.2">3.9</text>
<text x="123.9" y="141.2">3.9</text>
<text x="140.1" y="141.2">0.017</text>
<text x="157.9" y="141.2">0.017</text>
<text x="175.7" y="141.2">0.018</text>
<text x="193.6" y="141.2">0.019</text>
<text x="35.2" y="145.5">62</text>
<text x="35.2" y="149.8">65</text>
<text x="51.9" y="145.5">2.75</text>
<text x="51.9" y="149.8">3.03</text>
<text x="70.4" y="145.5">4.3</text>
<text x="70.4" y="149.8">4.2</text>
<text x="88.3" y="145.5">4.2</text>
<text x="88.3" y="149.8">4.2</text>
<text x="106.1" y="145.5">4.2</text>
<text x="106.1" y="149.8">4.1</text>
<text x="123.9" y="145.5">4.1</text>
<text x="123.9" y="149.8">4.0</text>
<text x="140.1" y="145.5">0.016</text>
<text x="140.1" y="149.8">0.016</text>
<text x="157.9" y="145.5">0.016</text>
<text x="157.9" y="149.8">0.016</text>
<text x="175.7" y="145.5">0.017</text>
<text x="175.7" y="149.8">0.017</text>
<text x="193.6" y="145.5">0.018</text>
<text x="193.6" y="149.8">0.018</text>
<text x="15.8" y="151">1080</text>
<text x="35.2" y="153.5">68</text>
<text x="51.9" y="153.5">3.37</text>
<text x="70.4" y="153.5">4.2</text>
<text x="88.3" y="153.5">4.1</text>
<text x="106.1" y="153.5">4.0</text>
<text x="123.9" y="153.5">4.0</text>
<text x="140.1" y="153.5">0.016</text>
<text x="157.9" y="153.5">0.017</text>
<text x="175.7" y="153.5">0.018</text>
<text x="193.6" y="153.5">0.019</text>
<text x="35.2" y="157.2">70</text>
<text x="35.2" y="160.9">52</text>
<text x="51.9" y="157.2">3.58</text>
<text x="52.6" y="160.9">3.5</text>
<text x="70.4" y="157.2">4.1</text>
<text x="70.4" y="160.9">4.5</text>
<text x="88.3" y="157.2">4.1</text>
<text x="88.3" y="160.9">4.4</text>
<text x="106.1" y="157.2">4.0</text>
<text x="106.1" y="160.9">4.4</text>
<text x="123.9" y="157.2">3.9</text>
<text x="123.9" y="160.9">4.3</text>
<text x="140.1" y="157.2">0.017</text>
<text x="140.1" y="160.9">0.015</text>
<text x="157.9" y="157.2">0.017</text>
<text x="157.9" y="160.9">0.015</text>
<text x="175.7" y="157.2">0.018</text>
<text x="175.7" y="160.9">0.016</text>
<text x="193.6" y="157.2">0.019</text>
<text x="193.6" y="160.9">0.017</text>
<text x="15.8" y="166.4">3313</text>
<text x="35.2" y="164.6">55</text>
<text x="51.9" y="164.6">3.75</text>
<text x="70.4" y="164.6">4.4</text>
<text x="88.3" y="164.6">4.4</text>
<text x="106.1" y="164.6">4.3</text>
<text x="123.9" y="164.6">4.3</text>
<text x="140.1" y="164.6">0.015</text>
<text x="157.9" y="164.6">0.015</text>
<text x="175.7" y="164.6">0.016</text>
<text x="193.6" y="164.6">0.017</text>
<text x="35.2" y="168.3">58</text>
<text x="35.2" y="171.9">50</text>
<text x="51.9" y="168.3">4.05</text>
<text x="51.9" y="171.9">4.27</text>
<text x="70.4" y="168.3">4.4</text>
<text x="70.4" y="171.9">4.5</text>
<text x="88.3" y="168.3">4.3</text>
<text x="88.3" y="171.9">4.5</text>
<text x="106.1" y="168.3">4.2</text>
<text x="106.1" y="171.9">4.4</text>
<text x="123.9" y="168.3">4.2</text>
<text x="123.9" y="171.9">4.4</text>
<text x="140.1" y="168.3">0.016</text>
<text x="140.1" y="171.9">0.015</text>
<text x="157.9" y="168.3">0.016</text>
<text x="157.9" y="171.9">0.015</text>
<text x="175.7" y="168.3">0.017</text>
<text x="175.7" y="171.9">0.016</text>
<text x="193.6" y="168.3">0.018</text>
<text x="193.6" y="171.9">0.017</text>
<text x="35.2" y="175.6">52</text>
<text x="35.2" y="179.3">54</text>
<text x="51.9" y="175.6">4.49</text>
<text x="51.9" y="179.3">4.74</text>
<text x="70.4" y="175.6">4.5</text>
<text x="70.4" y="179.3">4.5</text>
<text x="88.3" y="175.6">4.4</text>
<text x="88.3" y="179.3">4.4</text>
<text x="106.1" y="175.6">4.4</text>
<text x="106.1" y="179.3">4.3</text>
<text x="123.9" y="175.6">4.3</text>
<text x="123.9" y="179.3">4.3</text>
<text x="140.1" y="175.6">0.015</text>
<text x="140.1" y="179.3">0.015</text>
<text x="157.9" y="175.6">0.015</text>
<text x="157.9" y="179.3">0.015</text>
<text x="175.7" y="175.6">0.016</text>
<text x="175.7" y="179.3">0.016</text>
<text x="193.6" y="175.6">0.017</text>
<text x="193.6" y="179.3">0.017</text>
<text x="15.8" y="181.1">2116</text>
<text x="35.2" y="183">56</text>
<text x="51.9" y="183">5.02</text>
<text x="70.4" y="183">4.4</text>
<text x="88.3" y="183">4.4</text>
<text x="106.1" y="183">4.3</text>
<text x="123.9" y="183">4.2</text>
<text x="140.1" y="183">0.015</text>
<text x="157.9" y="183">0.015</text>
<text x="175.7" y="183">0.016</text>
<text x="193.6" y="183">0.017</text>
<text x="35.2" y="186.7">58</text>
<text x="35.2" y="190.4">44</text>
<text x="51.9" y="186.7">5.31</text>
<text x="51.9" y="190.4">5.78</text>
<text x="70.4" y="186.7">4.4</text>
<text x="70.4" y="190.4">4.7</text>
<text x="88.3" y="186.7">4.3</text>
<text x="88.3" y="190.4">4.6</text>
<text x="106.1" y="186.7">4.2</text>
<text x="106.1" y="190.4">4.5</text>
<text x="123.9" y="186.7">4.2</text>
<text x="123.9" y="190.4">4.5</text>
<text x="140.1" y="186.7">0.016</text>
<text x="140.1" y="190.4">0.014</text>
<text x="157.9" y="186.7">0.016</text>
<text x="157.9" y="190.4">0.014</text>
<text x="175.7" y="186.7">0.017</text>
<text x="175.7" y="190.4">0.015</text>
<text x="193.6" y="186.7">0.018</text>
<text x="193.6" y="190.4">0.016</text>
<text x="15.8" y="194">1506</text>
<text x="35.2" y="194">46</text>
<text x="35.2" y="197.7">48</text>
<text x="51.9" y="194">6.06</text>
<text x="51.9" y="197.7">6.36</text>
<text x="70.4" y="194">4.6</text>
<text x="70.4" y="197.7">4.6</text>
<text x="88.3" y="194">4.6</text>
<text x="88.3" y="197.7">4.5</text>
<text x="106.1" y="194">4.5</text>
<text x="106.1" y="197.7">4.4</text>
<text x="123.9" y="194">4.4</text>
<text x="123.9" y="197.7">4.4</text>
<text x="140.1" y="194">0.014</text>
<text x="140.1" y="197.7">0.015</text>
<text x="157.9" y="194">0.014</text>
<text x="157.9" y="197.7">0.015</text>
<text x="175.7" y="194">0.015</text>
<text x="175.7" y="197.7">0.016</text>
<text x="193.6" y="194">0.016</text>
<text x="193.6" y="197.7">0.017</text>
<text x="35.2" y="201.4">42</text>
<text x="51.9" y="201.4">7.03</text>
<text x="70.4" y="201.4">4.7</text>
<text x="88.3" y="201.4">4.6</text>
<text x="106.1" y="201.4">4.6</text>
<text x="123.9" y="201.4">4.5</text>
<text x="140.1" y="201.4">0.014</text>
<text x="157.9" y="201.4">0.014</text>
<text x="175.7" y="201.4">0.015</text>
<text x="193.6" y="201.4">0.016</text>
<text x="15.8" y="206.9">7628</text>
<text x="35.2" y="205.1">44</text>
<text x="35.2" y="208.8">47</text>
<text x="51.9" y="205.1">7.34</text>
<text x="51.9" y="208.8">7.90</text>
<text x="70.4" y="205.1">4.7</text>
<text x="70.4" y="208.8">4.6</text>
<text x="88.3" y="205.1">4.6</text>
<text x="88.3" y="208.8">4.5</text>
<text x="106.1" y="205.1">4.5</text>
<text x="106.1" y="208.8">4.5</text>
<text x="123.9" y="205.1">4.5</text>
<text x="123.9" y="208.8">4.4</text>
<text x="140.1" y="205.1">0.014</text>
<text x="140.1" y="208.8">0.014</text>
<text x="157.9" y="205.1">0.014</text>
<text x="157.9" y="208.8">0.015</text>
<text x="175.7" y="205.1">0.015</text>
<text x="175.7" y="208.8">0.016</text>
<text x="193.6" y="205.1">0.016</text>
<text x="193.6" y="208.8">0.017</text>
<text x="35.2" y="212.5">50</text>
<text x="51.9" y="212.5">8.52</text>
<text x="70.4" y="212.5">4.5</text>
<text x="88.3" y="212.5">4.5</text>
<text x="106.1" y="212.5">4.4</text>
<text x="123.9" y="212.5">4.4</text>
<text x="140.1" y="212.5">0.015</text>
<text x="157.9" y="212.5">0.015</text>
<text x="175.7" y="212.5">0.016</text>
<text x="193.6" y="212.5">0.017</text>
<text x="15.8" y="218">7630</text>
<text x="35.2" y="216.1">48</text>
<text x="35.2" y="219.8">50</text>
<text x="51.9" y="216.1">8.48</text>
<text x="51.9" y="219.8">8.93</text>
<text x="70.4" y="216.1">4.6</text>
<text x="70.4" y="219.8">4.5</text>
<text x="88.3" y="216.1">4.5</text>
<text x="88.3" y="219.8">4.5</text>
<text x="106.1" y="216.1">4.4</text>
<text x="106.1" y="219.8">4.4</text>
<text x="123.9" y="216.1">4.4</text>
<text x="123.9" y="219.8">4.4</text>
<text x="140.1" y="216.1">0.015</text>
<text x="140.1" y="219.8">0.015</text>
<text x="157.9" y="216.1">0.015</text>
<text x="157.9" y="219.8">0.015</text>
<text x="175.7" y="216.1">0.016</text>
<text x="175.7" y="219.8">0.016</text>
<text x="193.6" y="216.1">0.017</text>
<text x="193.6" y="219.8">0.017</text>
</g>
<g font-size="2.8" fill="#57585a">
<text x="69.7" y="240.9">1124 Mid-Way Boulevard,</text>
<text x="69.7" y="244.3">Mississauga, ON L5T 2C1</text>
<text x="107.9" y="240.9">2730 S. Main Street,</text>
<text x="107.9" y="244.3">Santa Ana, CA 92707</text>
<text x="141" y="240.9">3261 Edward Avenue,</text>
<text x="141" y="244.3">Santa Clara, CA 95054</text>
<text x="174.2" y="240.9">770 Creel Drive,</text>
<text x="174.2" y="244.3">Wood Dale, IL 60191</text>
<text x="10" y="251.5">Supplier to the North American</text>
<text x="69.7" y="247.7">Phone (905) 670-8400</text>
<text x="69.7" y="251.1">Fax (905) 670-8420</text>
<text x="107.9" y="247.7">Phone (714) 825-0404</text>
<text x="107.9" y="251.1">Fax (714) 825-0406</text>
<text x="141" y="247.7">Phone (408) 477-2963</text>
<text x="141" y="251.1">Fax (408) 564-7047</text>
<text x="174.2" y="247.7">Phone (630) 475-8753</text>
<text x="10" y="254.9">Circuit Board Industry since 1977</text>
<text x="69.7" y="257">Toll-free 1-800-668-5447</text>
</g>
<g font-size="2.5" fill="#142975">
<text x="69.7" y="237.6">TORONTO</text>
<text x="107.9" y="237.6">SANTA ANA</text>
<text x="141" y="237.6">SANTA CLARA</text>
<text x="174.2" y="237.6">CHICAGO</text>
</g>
<g font-size="2.3" fill="#57585a">
<text x="10" y="263.8">The information in this document is believed to be accurate, but Matrix makes no implied or expressed warranties to that accuracy and assumes no liability arising from its use. Users should</text>
<text x="10" y="266.5">conduct their own tests to determine the suitability of these products for their particular application. The listed data is within the normal range of product properties, but should not be the</text>
<text x="10" y="269.3">sole criteria for application design.</text>
<text x="142.2" y="269.3">Copyright © Matrix USA Inc. All rights reserved. Rev 20200616</text>
</g>
<g font-size="2.1" fill="#312f30">
<text x="100.8" y="223.3">Standard Sizes: Panel yields based on 48”x42”, 48”x36” Sheets (Other sizes may be available by special request)</text>
<text x="121.7" y="225.9">Copper Cladding: Hoz, 1oz, 2oz, 3oz (Heavier copper may be available by special request)</text>
</g>
</svg>
